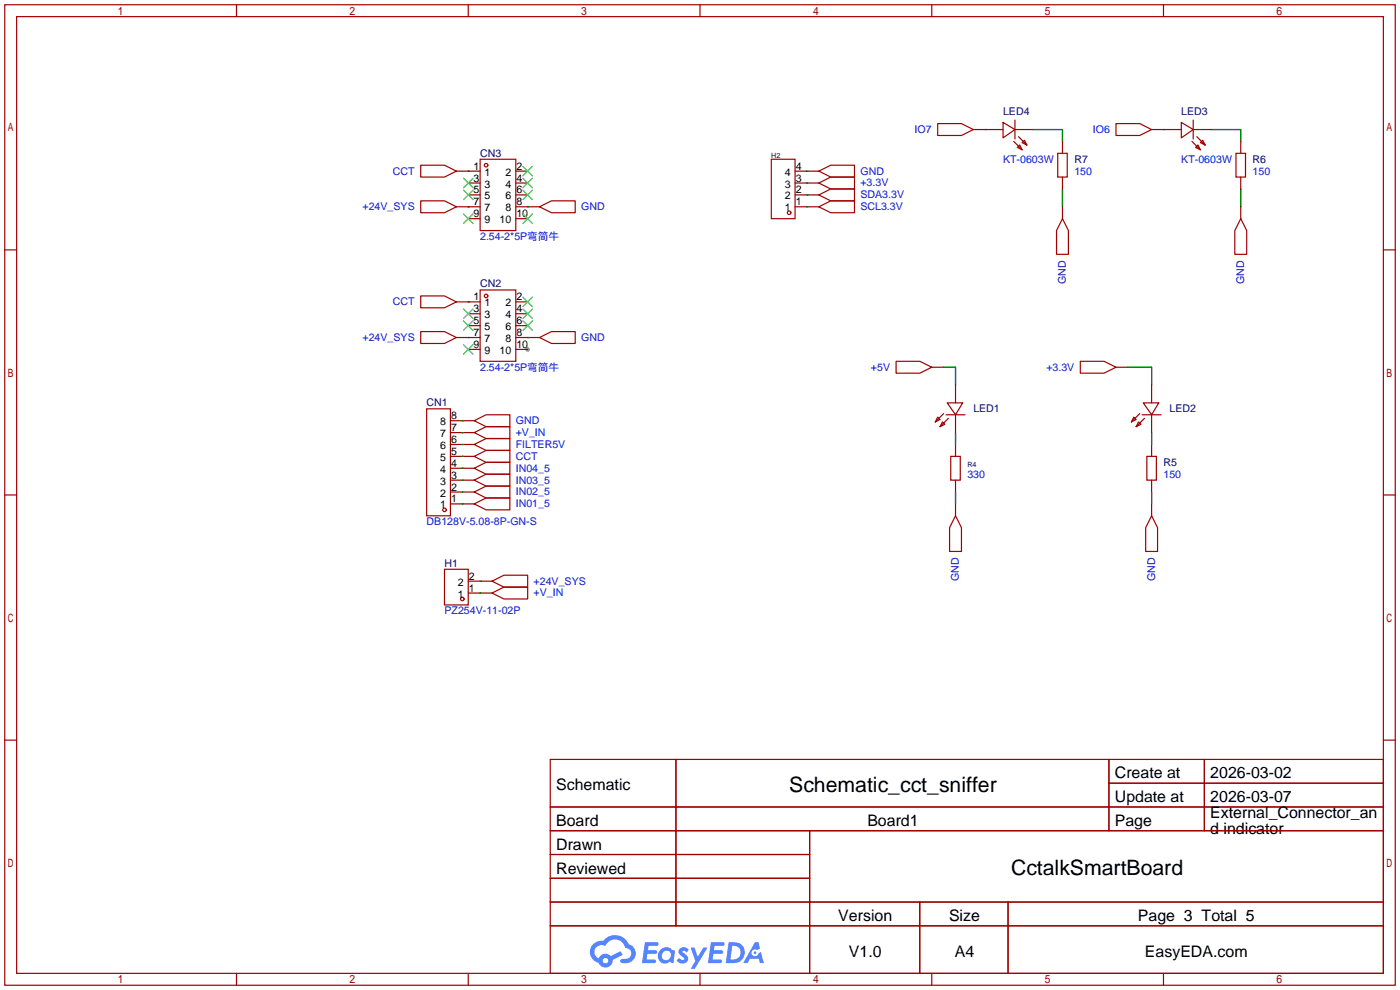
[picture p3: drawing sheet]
<svg xmlns="http://www.w3.org/2000/svg" width="299mm" height="212mm" viewBox="0 0 299 212" stroke-linecap="round" stroke-linejoin="round" font-family="sans-serif">
<circle cx="112.8" cy="74.7" r=".51" fill="#999"/>
<g fill="none" stroke="#a10000" stroke-width=".25">
<path d="M1 1h297.2v209.6h-297.2zM3.6 3.6h292.1v204.4h-292.1zM50.5 1v2.6M100.1 1v2.6M149.6 1v2.6M199.1 1v2.6M248.7 1v2.6M1 53.4h2.6M295.7 53.4h2.5M1 105.8h2.6M295.7 105.8h2.5M1 158.2h2.6"/>
<path d="M295.7 158.2h2.5M117.6 162.3h178.1v45.7h-178.1zM117.6 172.5h178.1M117.6 177.5h178.1M144.5 162.3v35.6M173 177.5v30.5M237 162.3v15.2M237 167.4h58.7M257.4 162.3v15.2M117.6 182.6h55.4M117.6 192.8h178.1M117.6 187.7h55.4"/>
<path d="M117.6 197.9h178.1M196.6 192.8v15.2M215.4 192.8v15.2M50.5 208v2.6M100.1 208v2.6M149.6 208v2.6M199.1 208v2.6M248.7 208v2.6"/>
</g>
<g fill="#5487ff">
<path d="M145.3 202.7a1.3 1.3 0 0 1 1.9 .3l-.4 .6a.54 .54 0 0 0-.9-.2l.1 .2a1.34 1.34 0 0 1 .9 1.8 1.47 1.47 0 0 1-2.3-.1l.5-.6 .8 .5a.31 .31 0 0 0 .4-.3 .31 .31 0 0 0-.3-.4 1.12 1.12 0 0 1-.7-1.8z"/>
<path d="M147.6 202.5h.9l.6 2 1.2-2h.9l-2.7 4.6h-.9l1-1.7z"/>
<path d="M137.8 201.4h1.7a1.31 1.31 0 0 1 1.2 .2 .4 .4 0 0 1-.3 .5l-1.8 .1-.1 .9h1.6a.4 .4 0 0 1 .4 .4 .4 .4 0 0 1-.5 .4h-1.6l-.2 1.2h1.4a.46 .46 0 0 1 .5 0 .46 .46 0 0 1 .1 .5l-.4 .2h-2.6z"/>
<path d="M151.9 201.4h1.7a1.32 1.32 0 0 1 1.2 .2 .39 .39 0 0 1-.3 .5l-1.8 .1-.1 .9h1.6a.4 .4 0 0 1 .4 .4 .4 .4 0 0 1-.4 .4h-1.7l-.2 1.2h1.4a.46 .46 0 0 1 .5 0 .46 .46 0 0 1 .1 .5l-.4 .2h-2.6z"/>
<path d="M161.3 201.4h.8l.3 1.3-.6 .4a.75 .75 0 0 0-1.1 .3 .75 .75 0 0 0 .5 1 .75 .75 0 0 0 .9-.7l.5-.2 .6 2.3h-.8l-.3-.9h-1.8l-.5 .9h-1z"/>
<path d="M155.7 201.4l-.6 4.4h1.5a2.27 2.27 0 0 0 2.6-2.2 2.27 2.27 0 0 0-2.7-2.2zM156.5 202.1a1.5 1.5 0 0 1 1.8 1.6 1.5 1.5 0 0 1-1.9 1.4h-.3z"/>
<path d="M141.2 203a1.6 1.6 0 0 0-.3 2.3 1.6 1.6 0 0 0 2.3 .2l.7 .3 .3-2.4-.1-.3-.5-.1a1.58 1.58 0 0 0-2.4 0zM141.8 203.5a.98 .98 0 0 1 1.6 .4 .98 .98 0 0 1-1.1 1.3 .94 .94 0 0 1-.9-.7 .94 .94 0 0 1 .4-1z"/>
<path d="M126.8 201.8a2.37 2.37 0 0 0 1.1 4 1.54 1.54 0 0 0 1.8 1 1.54 1.54 0 0 0 1.2-1.6l2.2-1.1-.5-.8-2 1a1.57 1.57 0 0 0-2.7 .5 1.5 1.5 0 0 1-.7-2.1 1.5 1.5 0 0 1 2.2-.5 2.23 2.23 0 0 1 2.3-1.4 2.23 2.23 0 0 1 2 1.8 1.16 1.16 0 0 1 1.2 1.1 1.16 1.16 0 0 1-1.1 1.2h-.7a.47 .47 0 0 0-.5 .4 .47 .47 0 0 0 .4 .5 2.17 2.17 0 0 0 2.5-.9 2.17 2.17 0 0 0-.3-2.7l-.8-.4a3.2 3.2 0 0 0-5.5-.7l-1.1 .1zM128.8 205.3a.6 .6 0 0 1 1.2 0 .6 .6 0 0 1-1.2 0z"/>
<circle cx="161.4" cy="203.6" r=".28"/>
</g>
<g fill="none" stroke="#a10000" stroke-width=".25">
<path d="M89.9 35.3h5.1l2.5 1.3-2.5 1.2h-5.1zM97.5 36.6h5.1M100.1 39.1h2.5M102.6 34h7.6v15.3h-7.6zM110.2 36.6h2.6M110.2 39.1h2.6M164.8 34h5.1v12.7h-5.1zM169.9 36.6h5.1M169.9 39.1h5.1M175 36.6l2.5-1.3h5.1v2.5h-5.1zM175 39.1l2.5-1.3h5.1v2.6h-5.1zM200.4 26.4h5.1l2.5 1.3-2.5 1.3h-5.1z"/>
<path d="M208 27.7h6.4M214.4 26.2l2.5 1.5-2.5 1.8zM216.7 30.2l1.7 1.8M216.9 27.7h3.8M216.9 25.7v4M217.4 31.5l.5-.5 .5 1zM217.7 29.2l1.8 1.8M218.4 30.5l.5-.5 .6 1zM226.1 32.8h2v5h-2zM227.1 30.2v2.6M227.1 37.8v2.6M238.5 26.4h5.1l2.5 1.3-2.5 1.3h-5.1z"/>
<path d="M246.1 27.7h6.4M252.5 26.2l2.5 1.5-2.5 1.8zM254.8 30.2l1.7 1.8M255 27.7h3.8M255 25.7v4M255.5 31.5l.5-.5 .5 1zM255.8 29.2l1.8 1.8M256.5 30.5l.5-.5 .6 1zM264.2 32.8h2v5h-2zM265.2 30.2v2.6M265.2 37.8v2.6M89.9 42.9h5.1l2.5 1.3-2.5 1.3h-5.1z"/>
<path d="M97.5 44.2h5.1M100.1 46.7h2.5M100.1 41.7h2.5M110.2 44.2h5.1M110.2 46.7h2.6M110.2 41.7h2.6M115.3 44.2l2.6-1.3h5v2.6h-5zM169.9 44.2h5.1M169.9 41.7h5.1M175 44.2l2.5-1.3h5.1v2.6h-5.1zM175 41.7l2.5-1.3h5.1v2.5h-5.1zM227.1 46.7l1.2 2.6v5.1h-2.5v-5.1z"/>
<path d="M227.1 44.2v2.5M265.2 46.7l1.2 2.6v5.1h-2.5v-5.1zM265.2 44.2v2.5M89.9 70.9h5.1l2.5 1.2-2.5 1.3h-5.1zM89.9 63.2h5.1l2.5 1.3-2.5 1.3h-5.1zM97.5 72.1h5.1M97.5 64.5h5.1M100.1 74.7h2.5M100.1 67.1h2.5M100.1 69.6h2.5M102.6 62h7.6v15.2h-7.6zM110.2 72.1h5.1"/>
<path d="M110.2 64.5h2.6M110.2 74.7h2.6M110.2 67.1h2.6M110.2 69.6h2.6M115.3 72.1l2.6-1.2h5v2.5h-5zM191.5 77.2h5.1l2.5 1.3-2.5 1.3h-5.1zM199.1 78.5h2.6M230.9 77.2h5.1l2.5 1.3-2.5 1.3h-5.1zM238.5 78.5h2.5M91.2 87.4h5.1v22.8h-5.1zM96.3 97.5h5M96.3 95h5"/>
<path d="M96.3 92.5h5M96.3 89.9h5M101.3 89.9l2.6-1.3h5.1v2.6h-5.1zM101.3 92.5l2.6-1.3h5.1v2.5h-5.1zM101.3 97.5l2.6-1.2h5.1v2.5h-5.1zM101.3 95l2.6-1.3h5.1v2.6h-5.1zM200.4 89.2l.5 .5-1 .5zM201.4 90.2l.5 .5-1 .5zM201.7 88.4l-1.8 1.8M202.2 88.6h4M202.4 86.1h3.3l-1.5 2.5zM202.7 89.4l-1.8 1.8"/>
<path d="M203.2 97.5h2v5.1h-2zM204.2 82.3v3.8M204.2 88.6v3.9M204.2 95v2.5M242.3 89.2l.5 .5-1 .5zM243.3 90.2l.5 .5-1 .5zM243.6 88.4l-1.8 1.8M244.1 88.6h4.1M244.3 86.1h3.3l-1.5 2.5zM244.6 89.4l-1.8 1.8M245.1 97.5h2v5.1h-2zM246.1 82.3v3.8"/>
<path d="M246.1 88.6v3.9M246.1 95v2.5M96.3 107.7h5M96.3 105.2h5M96.3 102.6h5M96.3 100.1h5M101.3 107.7l2.6-1.3h5.1v2.6h-5.1zM101.3 102.6l2.6-1.3h5.1v2.6h-5.1zM101.3 105.2l2.6-1.3h5.1v2.5h-5.1zM101.3 100.1l2.6-1.3h5.1v2.5h-5.1zM204.2 110.2l1.3 2.6v5.1h-2.6v-5.1zM204.2 102.6v2.6"/>
<path d="M204.2 107.7v2.5M246.1 110.2l1.3 2.6v5.1h-2.5v-5.1zM246.1 102.6v2.6M246.1 107.7v2.5M95 121.7h5.1v7.6h-5.1zM100.1 126.7h5.1M100.1 124.2h5.1M105.2 124.2l2.5-1.3h5.1v2.6h-5.1zM105.2 126.7l2.5-1.2h5.1v2.5h-5.1z"/>
<circle cx="103.9" cy="35.3" r=".38"/>
<circle cx="168.7" cy="45.5" r=".38"/>
<circle cx="103.9" cy="63.2" r=".38"/>
<circle cx="95" cy="109" r=".38"/>
<circle cx="98.8" cy="128" r=".38"/>
</g>
<g fill="none" stroke="#008700" stroke-width=".25">
<path d="M100.1 36.6h.1M172.5 36.6h.1M172.5 39.1h.1M210.6 27.7h.1M220.7 27.7h6.4v2.5M248.7 27.7h.1M258.8 27.7h6.4v2.5M100.1 44.2h.1M112.8 44.2h.1M172.5 41.7h.1M172.5 44.2h.1M227.1 40.4v3.8"/>
<path d="M265.2 40.4v3.8M100.1 64.5h.1M100.1 72.1h.1M112.8 72.1h.1M201.7 78.5h2.5v3.8M241 78.5h5.1v3.8M98.8 89.9h.1M98.8 92.5h.1M98.8 97.5h.1M98.8 95h.1M204.2 92.5v2.5M246.1 92.5v2.5"/>
<path d="M98.8 107.7h.1M98.8 105.2h.1M98.8 102.6h.1M98.8 100.1h.1M204.2 105.2v2.5M246.1 105.2v2.5M102.6 124.2h.1M102.6 126.7h.1"/>
</g>
<g fill="none" stroke="#3c3" stroke-width=".25">
<path d="M99.1 38.1l2 2M101.1 38.1l-2 2M111.8 38.1l2 2M111.8 35.6l2 2M113.8 38.1l-2 2M113.8 35.6l-2 2M99.1 40.6l2 2.1M99.1 45.7l2 2.1M101.1 40.6l-2 2.1M101.1 45.7l-2 2.1M111.8 45.7l2 2.1M111.8 40.6l2 2.1"/>
<path d="M113.8 45.7l-2 2.1M113.8 40.6l-2 2.1M99.1 66l2 2.1M99.1 68.6l2 2M99.1 73.7l2 2M101.1 66l-2 2.1M101.1 68.6l-2 2M101.1 73.7l-2 2M111.8 68.6l2 2M111.8 66l2 2.1M111.8 63.5l2 2M113.8 68.6l-2 2"/>
<path d="M113.8 66l-2 2.1M113.8 63.5l-2 2"/>
</g>
<g font-size="4.5">
<text x="168.7" y="169.2">Schematic_cct_sniffer</text>
<text x="216.1" y="187">CctalkSmartBoard</text>
</g>
<g font-size="3.4">
<text x="238.3" y="166.4">Create at</text>
<text x="258.7" y="166.4">2026-03-02</text>
<text x="118.9" y="168.9">Schematic</text>
<text x="238.3" y="171.4">Update at</text>
<text x="258.7" y="171.4">2026-03-07</text>
<text x="118.9" y="176.5">Board</text>
<text x="185.4" y="176.5">Board1</text>
<text x="238.3" y="176.5">Page</text>
<text x="258.7" y="174.8">External_Connector_an</text>
<text x="258.7" y="178.2">d indicator</text>
<text x="118.9" y="181.6">Drawn</text>
<text x="118.9" y="186.7">Reviewed</text>
<text x="179.2" y="196.8">Version</text>
<text x="202.8" y="196.8">Size</text>
<text x="243.2" y="196.8">Page 3 Total 5</text>
<text x="181.4" y="204.5">V1.0</text>
<text x="204.1" y="204.5">A4</text>
<text x="244.7" y="204.5">EasyEDA.com</text>
</g>
<g font-size="2.3" fill="#00f">
<text x="195.5" y="28.4">IO7</text>
<text x="233.6" y="28.4">IO6</text>
<text x="214.4" y="34.8">KT-0603W</text>
<text x="252.5" y="34.8">KT-0603W</text>
<text x="84" y="37.3">CCT</text>
<text x="183.9" y="37.3">GND</text>
<text x="183.9" y="39.8">+3.3V</text>
<text x="229.6" y="37.3">150</text>
<text x="267.7" y="37.3">150</text>
<text x="77.5" y="44.9">+24V_SYS</text>
<text x="124.2" y="44.9">GND</text>
<text x="183.9" y="44.9">SCL3.3V</text>
<text x="183.9" y="42.4">SDA3.3V</text>
<text x="102.6" y="51.3">2.54-2*5P弯简牛</text>
<text x="84" y="65.2">CCT</text>
<text x="227.8" y="60.7" transform="rotate(-90 227.8 60.7)">GND</text>
<text x="265.9" y="60.7" transform="rotate(-90 265.9 60.7)">GND</text>
<text x="77.5" y="72.9">+24V_SYS</text>
<text x="124.2" y="72.9">GND</text>
<text x="102.6" y="79.2">2.54-2*5P弯简牛</text>
<text x="186.1" y="79.2">+5V</text>
<text x="223.6" y="79.2">+3.3V</text>
<text x="110.2" y="90.6">GND</text>
<text x="110.2" y="93.2">+V_IN</text>
<text x="110.2" y="95.7">FILTER5V</text>
<text x="110.2" y="98.3">CCT</text>
<text x="110.2" y="100.8">IN04_5</text>
<text x="110.2" y="103.3">IN03_5</text>
<text x="110.2" y="105.9">IN02_5</text>
<text x="206.8" y="102.1">330</text>
<text x="248.7" y="102.1">150</text>
<text x="91.2" y="112.2">DB128V-5.08-8P-GN-S</text>
<text x="110.2" y="108.4">IN01_5</text>
<text x="114" y="124.9">+24V_SYS</text>
<text x="204.9" y="124.2" transform="rotate(-90 204.9 124.2)">GND</text>
<text x="246.9" y="124.2" transform="rotate(-90 246.9 124.2)">GND</text>
<text x="95" y="131.3">PZ254V-11-02P</text>
<text x="114" y="127.5">+V_IN</text>
</g>
<g font-size="2.3" fill="#000080">
<text x="214.4" y="24.6">LED4</text>
<text x="252.5" y="24.6">LED3</text>
<text x="102.6" y="33.5">CN3</text>
<text x="229.6" y="34.8">R7</text>
<text x="267.7" y="34.8">R6</text>
<text x="102.6" y="61.4">CN2</text>
<text x="91.2" y="86.8">CN1</text>
<text x="208" y="88.1">LED1</text>
<text x="249.9" y="88.1">LED2</text>
<text x="248.7" y="99.5">R5</text>
<text x="95" y="121.1">H1</text>
</g>
<g font-size="2.3">
<text x="101.2" y="36.3">1</text>
<text x="101.2" y="38.8">3</text>
<text x="101.2" y="41.3">5</text>
<text x="103.6" y="37.5">1</text>
<text x="103.6" y="40.1">3</text>
<text x="108" y="40.1">4</text>
<text x="108" y="37.5">2</text>
<text x="110.4" y="41.3">6</text>
<text x="110.4" y="38.8">4</text>
<text x="110.4" y="36.3">2</text>
<text x="167.7" y="40.1">3</text>
<text x="167.7" y="37.5">4</text>
<text x="170.1" y="41.3">2</text>
<text x="170.1" y="38.8">3</text>
<text x="170.1" y="36.3">4</text>
<text x="101.2" y="43.9">7</text>
<text x="101.2" y="46.4">9</text>
<text x="103.6" y="42.6">5</text>
<text x="103.6" y="45.2">7</text>
<text x="103.6" y="47.7">9</text>
<text x="106.8" y="47.7">10</text>
<text x="108" y="45.2">8</text>
<text x="108" y="42.6">6</text>
<text x="110.4" y="46.4">10</text>
<text x="110.4" y="43.9">8</text>
<text x="167.7" y="45.2">1</text>
<text x="167.7" y="42.6">2</text>
<text x="170.1" y="43.9">1</text>
<text x="101.2" y="64.2">1</text>
<text x="103.6" y="65.5">1</text>
<text x="108" y="65.5">2</text>
<text x="110.4" y="64.2">2</text>
<text x="101.2" y="66.7">3</text>
<text x="101.2" y="69.3">5</text>
<text x="101.2" y="71.8">7</text>
<text x="103.6" y="68">3</text>
<text x="103.6" y="70.6">5</text>
<text x="108" y="70.6">6</text>
<text x="108" y="68">4</text>
<text x="110.4" y="71.8">8</text>
<text x="110.4" y="69.3">6</text>
<text x="110.4" y="66.7">4</text>
<text x="101.2" y="74.4">9</text>
<text x="103.6" y="73.1">7</text>
<text x="103.6" y="75.6">9</text>
<text x="106.8" y="75.6">10</text>
<text x="108" y="73.1">8</text>
<text x="110.4" y="74.4">10</text>
<text x="96.4" y="89.6">8</text>
<text x="94.1" y="96">6</text>
<text x="94.1" y="93.4">7</text>
<text x="94.1" y="90.9">8</text>
<text x="96.4" y="94.7">6</text>
<text x="96.4" y="92.1">7</text>
<text x="94.1" y="101">4</text>
<text x="94.1" y="98.5">5</text>
<text x="96.4" y="99.8">4</text>
<text x="96.4" y="97.2">5</text>
<text x="94.1" y="106.1">2</text>
<text x="94.1" y="103.6">3</text>
<text x="96.4" y="107.4">1</text>
<text x="96.4" y="104.8">2</text>
<text x="96.4" y="102.3">3</text>
<text x="94.1" y="108.7">1</text>
<text x="97.9" y="125.2">2</text>
<text x="100.2" y="123.9">2</text>
<text x="97.9" y="127.7">1</text>
<text x="100.2" y="126.4">1</text>
</g>
<g font-size="1.5" fill="#000080">
<text x="164.8" y="33.7">H2</text>
<text x="206.8" y="99.7">R4</text>
</g>
</svg>
